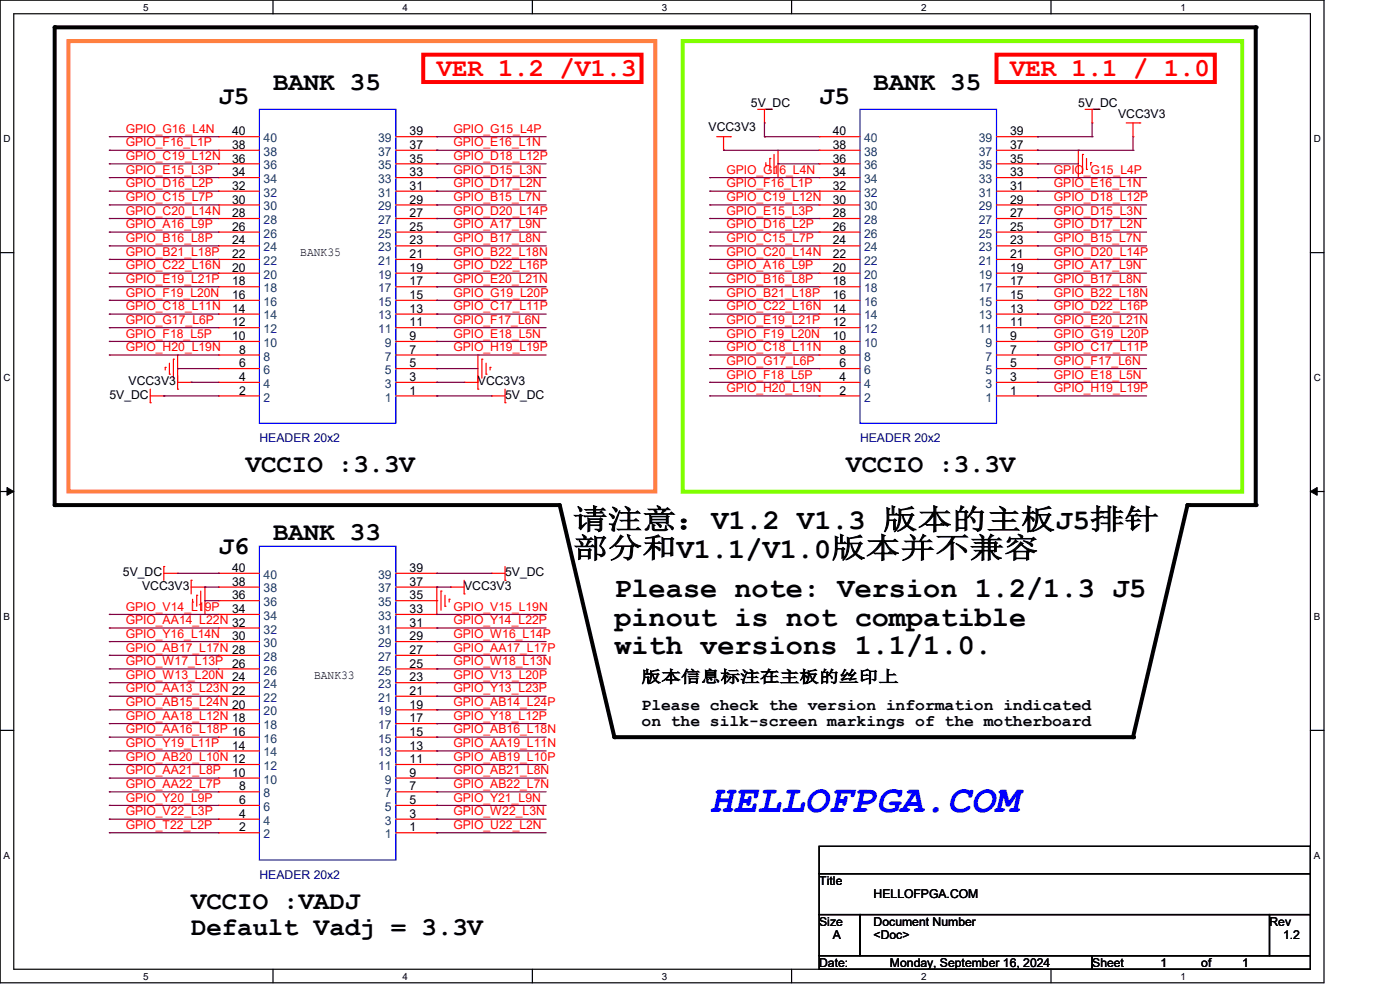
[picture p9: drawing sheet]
<svg xmlns="http://www.w3.org/2000/svg" width="297mm" height="210mm" viewBox="0 0 297 210" stroke-linecap="round" stroke-linejoin="round" font-family="sans-serif">
<path d="M0 0h280.9v208.5h-280.9zM2.9 2.9h275.1v202.7h-275.1z" fill="none" stroke="#000" stroke-width=".25"/>
<g fill="#fff">
<path d="M30.4 .3h1.1v2.4h-1.1z"/>
<path d="M30.4 205.9h1.1v2.3h-1.1z"/>
</g>
<path d="M57.9 0v2.9M57.9 205.6v2.9" fill="none" stroke="#000" stroke-width=".25"/>
<g fill="#fff">
<path d="M85.4 .3h1.1v2.4h-1.1z"/>
<path d="M85.4 205.9h1.1v2.3h-1.1z"/>
</g>
<path d="M112.9 0v2.9M112.9 205.6v2.9" fill="none" stroke="#000" stroke-width=".25"/>
<g fill="#fff">
<path d="M140.4 .3h1.2v2.4h-1.2z"/>
<path d="M140.4 205.9h1.2v2.3h-1.2z"/>
</g>
<path d="M167.9 0v2.9M167.9 205.6v2.9" fill="none" stroke="#000" stroke-width=".25"/>
<g fill="#fff">
<path d="M195.4 .3h1.2v2.4h-1.2z"/>
<path d="M195.4 205.9h1.2v2.3h-1.2z"/>
</g>
<path d="M223 0v2.9M223 205.6v2.9" fill="none" stroke="#000" stroke-width=".25"/>
<g fill="#fff">
<path d="M250.4 .3h1.2v2.4h-1.2z"/>
<path d="M250.4 205.9h1.2v2.3h-1.2z"/>
<path d="M.8 28.2h1.4v2.4h-1.4z"/>
<path d="M278.7 28.2h1.5v2.4h-1.5z"/>
<path d="M.8 78.9h1.4v2.3h-1.4z"/>
<path d="M278.7 78.9h1.5v2.3h-1.5z"/>
</g>
<path d="M0 53.6h2.9M278 53.6h2.9" fill="none" stroke="#000" stroke-width=".25"/>
<g fill="#fff">
<path d="M.8 129.6h1.3v2.3h-1.3z"/>
<path d="M278.7 129.6h1.4v2.3h-1.4z"/>
</g>
<path d="M0 104.3h2.9M278 104.3h2.9" fill="none" stroke="#000" stroke-width=".25"/>
<path d="M1.5 103.4l1.4 .9-1.4 .8zM278 104.3l1.4-.9v1.7z" fill="#000" stroke="#000" stroke-width=".21"/>
<g fill="#fff">
<path d="M.8 180.3h1.3v2.3h-1.3z"/>
<path d="M278.7 180.3h1.4v2.3h-1.4z"/>
</g>
<path d="M0 154.9h2.9M278 154.9h2.9M173.8 179.5h104.2v5.8h-104.2zM173.8 185.3h104.2v8.7h-104.2zM173.8 194h8.7v8.7h-8.7zM182.5 194h86.8v8.7h-86.8zM269.3 194h8.7v8.7h-8.7zM173.8 202.7h57.9v2.9h-57.9zM231.7 202.7h46.3v2.9h-46.3z" fill="none" stroke="#000" stroke-width=".25"/>
<path d="M89.8 11.6h46.3v5.8h-46.3zM211.4 11.6h46.3v5.8h-46.3z" fill="none" stroke="#f00" stroke-width=".85"/>
<path d="M14.5 8.7h124.5v95.6h-124.5z" fill="none" stroke="#ff8040" stroke-width=".85"/>
<path d="M144.8 8.7h118.7v95.6h-118.7z" fill="none" stroke="#80ff00" stroke-width=".85"/>
<path d="M11.6 5.8h254.8v101.3h-14.5l-11.5 49.3h-110.1l-11.6-49.3h-107.1z" fill="none" stroke="#000" stroke-width=".85"/>
<g fill="#000">
<circle cx="11.6" cy="5.8" r=".42"/>
<circle cx="266.4" cy="5.8" r=".42"/>
<circle cx="11.6" cy="107.1" r=".42"/>
<circle cx="251.9" cy="107.1" r=".42"/>
<circle cx="266.4" cy="107.1" r=".42"/>
<circle cx="130.3" cy="156.4" r=".42"/>
<circle cx="240.4" cy="156.4" r=".42"/>
</g>
<g fill="none" stroke="#f00" stroke-width=".25">
<path d="M46.4 37.7h.1M46.4 34.8h.1M46.4 31.9h.1M46.4 29h.1M46.4 29h8.6M46.4 37.7h8.6M46.4 34.8h8.6M46.4 31.9h8.6M84 29h8.7M84 37.7h8.7M84 34.8h8.7M84 31.9h8.7"/>
<path d="M92.7 37.7h.1M92.7 34.8h.1M92.7 31.9h.1M92.7 29h.1M152.1 29h2.8M153.5 31.9h.1M153.5 29v2.9M154.9 29h.1M160.7 23.2h2.9M162.2 26.1h.1M162.2 23.2v2.9M162.5 35.1h.1"/>
<path d="M162.5 34.5v.6M163.3 33.6h.1M163.3 33.6v2.3M163.6 23.2h.1M164.2 36.8h.1M164.2 32.8v4M165.1 37.7h.1M165.1 31.9v5.8M173.8 37.7h.1M173.8 34.8h.1M173.8 31.9h.1M173.8 29h.1"/>
<path d="M173.8 29h8.7M173.8 37.7h8.7M173.8 34.8h8.7M173.8 31.9h8.7M211.4 29h8.7M211.4 37.7h8.7M211.4 34.8h8.7M211.4 31.9h8.7M220.1 37.7h.1M220.1 34.8h.1M220.1 31.9h.1M220.1 29h.1"/>
<path d="M228.8 31.9h.1M228.8 31.9v5.8M229.7 32.8h.1M229.7 32.8v4M230.2 23.2h2.9M230.5 35.9h.1M230.5 33.6v2.3M231.4 34.5h.1M231.4 34.5v.6M231.7 26.1h.1M231.7 23.2v2.9M233.1 23.2h.1"/>
<path d="M238.9 26.1h2.9M240.4 29h.1M240.4 26.1v2.9M241.8 26.1h.1M46.4 58h.1M46.4 55h.1M46.4 52.2h.1M46.4 49.2h.1M46.4 46.4h.1M46.4 43.5h.1M46.4 40.6h.1M46.4 58h8.6"/>
<path d="M46.4 55h8.6M46.4 52.2h8.6M46.4 49.2h8.6M46.4 46.4h8.6M46.4 43.5h8.6M46.4 40.6h8.6M84 58h8.7M84 55h8.7M84 52.2h8.7M84 49.2h8.7M84 46.4h8.7M84 43.5h8.7"/>
<path d="M84 40.6h8.7M92.7 58h.1M92.7 55h.1M92.7 52.2h.1M92.7 49.2h.1M92.7 46.4h.1M92.7 43.5h.1M92.7 40.6h.1M173.8 58h.1M173.8 55h.1M173.8 52.2h.1M173.8 49.2h.1"/>
<path d="M173.8 46.4h.1M173.8 43.5h.1M173.8 40.6h.1M173.8 58h8.7M173.8 55h8.7M173.8 52.2h8.7M173.8 49.2h8.7M173.8 46.4h8.7M173.8 43.5h8.7M173.8 40.6h8.7M211.4 58h8.7M211.4 55h8.7"/>
<path d="M211.4 52.2h8.7M211.4 49.2h8.7M211.4 46.4h8.7M211.4 43.5h8.7M211.4 40.6h8.7M220.1 58h.1M220.1 55h.1M220.1 52.2h.1M220.1 49.2h.1M220.1 46.4h.1M220.1 43.5h.1M220.1 40.6h.1"/>
<path d="M35.1 77.9h.1M35.1 77.9v.6M35.9 79.4h.1M35.9 77v2.4M36.8 76.2h.1M36.8 76.2v4M37.7 75.3h.1M37.7 75.3v7.2M46.4 78.2h.1M46.4 75.3h.1M46.4 72.4h.1M46.4 69.5h.1"/>
<path d="M46.4 66.6h.1M46.4 63.7h.1M46.4 60.8h.1M46.4 78.2h8.6M46.4 75.3h8.6M46.4 72.4h8.6M46.4 69.5h8.6M46.4 66.6h8.6M46.4 63.7h8.6M46.4 60.8h8.6M84 78.2h8.7M84 75.3h8.7"/>
<path d="M84 72.4h8.7M84 69.5h8.7M84 66.6h8.7M84 63.7h8.7M84 60.8h8.7M92.7 78.2h.1M92.7 75.3h.1M92.7 72.4h.1M92.7 69.5h.1M92.7 66.6h.1M92.7 63.7h.1M92.7 60.8h.1"/>
<path d="M101.4 75.3h.1M101.4 75.3v7.2M102.2 76.2h.1M102.2 76.2v4M103.1 79.4h.1M103.1 77v2.4M104 77.9h.1M104 77.9v.6M173.8 78.2h.1M173.8 75.3h.1M173.8 72.4h.1M173.8 69.5h.1"/>
<path d="M173.8 66.6h.1M173.8 63.7h.1M173.8 60.8h.1M173.8 78.2h8.7M173.8 75.3h8.7M173.8 72.4h8.7M173.8 69.5h8.7M173.8 66.6h8.7M173.8 63.7h8.7M173.8 60.8h8.7M211.4 78.2h8.7M211.4 75.3h8.7"/>
<path d="M211.4 72.4h8.7M211.4 69.5h8.7M211.4 66.6h8.7M211.4 63.7h8.7M211.4 60.8h8.7M220.1 78.2h.1M220.1 75.3h.1M220.1 72.4h.1M220.1 69.5h.1M220.1 66.6h.1M220.1 63.7h.1M220.1 60.8h.1"/>
<path d="M31.9 85.4h.1M31.9 84h2.9M31.9 82.5v2.9M34.8 84h.1M37.7 82.5h.1M37.7 81.1h2.9M40.6 81.1h.1M46.4 84h.1M46.4 81.1h.1M46.4 81.1h8.6M46.4 84h8.6M84 81.1h8.7"/>
<path d="M84 84h8.7M92.7 84h.1M92.7 81.1h.1M98.5 81.1h.1M98.5 81.1h2.9M101.4 82.5h.1M104.3 84h.1M104.3 84h2.8M107.1 85.4h.1M107.1 82.5v2.9M173.8 84h.1M173.8 81.1h.1"/>
<path d="M173.8 81.1h8.7M173.8 84h8.7M211.4 81.1h8.7M211.4 84h8.7M220.1 84h.1M220.1 81.1h.1M34.8 120.2h.1M34.8 121.6h2.9M34.8 120.2v2.9M37.7 121.6h.1M40.6 123.1h.1M40.6 124.5h2.9"/>
<path d="M40.6 123.1v2.9M40.9 127.7h.1M40.9 127.1v.6M41.7 126.3h.1M41.7 126.3v2.3M42.6 129.5h.1M42.6 125.4v4.1M43.5 124.5h.1M43.5 130.3h.1M43.5 124.5v5.8M46.4 139h.1M46.4 136.1h.1"/>
<path d="M46.4 133.2h.1M46.4 130.3h.1M46.4 127.4h.1M46.4 124.5h.1M46.4 121.6h.1M46.4 121.6h8.6M46.4 124.5h8.6M46.4 139h8.6M46.4 136.1h8.6M46.4 133.2h8.6M46.4 130.3h8.6M46.4 127.4h8.6"/>
<path d="M84 121.6h8.7M84 124.5h8.7M84 139h8.7M84 136.1h8.7M84 133.2h8.7M84 130.3h8.7M84 127.4h8.7M92.7 124.5h.1M92.7 139h.1M92.7 136.1h.1M92.7 133.2h.1M92.7 130.3h.1"/>
<path d="M92.7 127.4h.1M92.7 121.6h.1M92.7 124.5v5.8M93.6 125.4h.1M93.6 125.4v4.1M94.4 128.6h.1M94.4 126.3v2.3M95.3 127.1h.1M95.3 127.1v.6M95.6 124.5h.1M95.6 124.5h2.9M98.5 126h.1"/>
<path d="M98.5 123.1v2.9M104.3 121.6h.1M104.3 121.6h2.8M107.1 123.1h.1M107.1 120.2v2.9M46.4 159.3h.1M46.4 156.4h.1M46.4 153.5h.1M46.4 150.6h.1M46.4 147.7h.1M46.4 144.8h.1M46.4 141.9h.1"/>
<path d="M46.4 159.3h8.6M46.4 156.4h8.6M46.4 153.5h8.6M46.4 150.6h8.6M46.4 147.7h8.6M46.4 144.8h8.6M46.4 141.9h8.6M84 159.3h8.7M84 156.4h8.7M84 153.5h8.7M84 150.6h8.7M84 147.7h8.7"/>
<path d="M84 144.8h8.7M84 141.9h8.7M92.7 159.3h.1M92.7 156.4h.1M92.7 153.5h.1M92.7 150.6h.1M92.7 147.7h.1M92.7 144.8h.1M92.7 141.9h.1M46.4 176.7h.1M46.4 173.8h.1M46.4 170.9h.1"/>
<path d="M46.4 168h.1M46.4 165.1h.1M46.4 162.2h.1M46.4 176.7h8.6M46.4 173.8h8.6M46.4 170.9h8.6M46.4 168h8.6M46.4 165.1h8.6M46.4 162.2h8.6M84 176.7h8.7M84 173.8h8.7M84 170.9h8.7"/>
<path d="M84 168h8.7M84 165.1h8.7M84 162.2h8.7M92.7 176.7h.1M92.7 173.8h.1M92.7 170.9h.1M92.7 168h.1M92.7 165.1h.1M92.7 162.2h.1"/>
</g>
<path d="M55 23.2h29v66.6h-29zM182.5 23.2h28.9v66.6h-28.9zM55 115.9h29v66.6h-29z" fill="none" stroke="#00f" stroke-width=".25"/>
<g fill="none" stroke="#800040" stroke-width=".25">
<path d="M23.2 29h.1M23.2 31.9h.1M23.2 34.8h.1M23.2 37.7h.1M23.2 29h23.2M23.2 31.9h23.2M23.2 34.8h23.2M23.2 37.7h23.2M92.7 29h.1M92.7 31.9h.1M92.7 34.8h.1M92.7 37.7h.1"/>
<path d="M92.7 29h23.2M92.7 31.9h23.2M92.7 34.8h23.2M92.7 37.7h23.2M150.6 37.7h.1M150.6 37.7h23.2M153.5 31.9h.1M153.5 31.9h20.3M162.2 29h.1M162.2 29h11.6M162.2 26.1v2.9M165.1 34.8h.1"/>
<path d="M165.1 34.8h8.7M220.1 29h.1M220.1 31.9h.1M220.1 34.8h.1M220.1 37.7h.1M220.1 29h11.6M220.1 31.9h20.3M220.1 34.8h8.7M220.1 37.7h23.1M231.7 29h.1M231.7 26.1v2.9M240.4 31.9h.1"/>
<path d="M240.4 29v2.9M23.2 40.6h.1M23.2 43.5h.1M23.2 46.4h.1M23.2 49.2h.1M23.2 52.2h.1M23.2 55h.1M23.2 58h.1M23.2 40.6h23.2M23.2 43.5h23.2M23.2 46.4h23.2M23.2 49.2h23.2"/>
<path d="M23.2 52.2h23.2M23.2 55h23.2M23.2 58h23.2M92.7 40.6h.1M92.7 43.5h.1M92.7 46.4h.1M92.7 49.2h.1M92.7 52.2h.1M92.7 55h.1M92.7 58h.1M92.7 40.6h23.2M92.7 43.5h23.2"/>
<path d="M92.7 46.4h23.2M92.7 49.2h23.2M92.7 52.2h23.2M92.7 55h23.2M92.7 58h23.2M150.6 40.6h.1M150.6 43.5h.1M150.6 46.4h.1M150.6 49.2h.1M150.6 52.2h.1M150.6 55h.1M150.6 58h.1"/>
<path d="M150.6 40.6h23.2M150.6 43.5h23.2M150.6 46.4h23.2M150.6 49.2h23.2M150.6 52.2h23.2M150.6 55h23.2M150.6 58h23.2M220.1 40.6h.1M220.1 43.5h.1M220.1 46.4h.1M220.1 49.2h.1M220.1 52.2h.1"/>
<path d="M220.1 55h.1M220.1 58h.1M220.1 40.6h23.1M220.1 43.5h23.1M220.1 46.4h23.1M220.1 49.2h23.1M220.1 52.2h23.1M220.1 55h23.1M220.1 58h23.1M23.2 60.8h.1M23.2 63.7h.1M23.2 66.6h.1"/>
<path d="M23.2 69.5h.1M23.2 72.4h.1M23.2 75.3h.1M23.2 60.8h23.2M23.2 63.7h23.2M23.2 66.6h23.2M23.2 69.5h23.2M23.2 72.4h23.2M23.2 75.3h23.2M37.7 78.2h.1M37.7 78.2h8.7M92.7 60.8h.1"/>
<path d="M92.7 63.7h.1M92.7 66.6h.1M92.7 69.5h.1M92.7 72.4h.1M92.7 75.3h.1M92.7 78.2h.1M92.7 60.8h23.2M92.7 63.7h23.2M92.7 66.6h23.2M92.7 69.5h23.2M92.7 72.4h23.2M92.7 75.3h23.2"/>
<path d="M92.7 78.2h8.7M150.6 60.8h.1M150.6 63.7h.1M150.6 66.6h.1M150.6 69.5h.1M150.6 72.4h.1M150.6 75.3h.1M150.6 78.2h.1M150.6 60.8h23.2M150.6 63.7h23.2M150.6 66.6h23.2M150.6 69.5h23.2"/>
<path d="M150.6 72.4h23.2M150.6 75.3h23.2M150.6 78.2h23.2M220.1 60.8h.1M220.1 63.7h.1M220.1 66.6h.1M220.1 69.5h.1M220.1 72.4h.1M220.1 75.3h.1M220.1 78.2h.1M220.1 60.8h23.1M220.1 63.7h23.1"/>
<path d="M220.1 66.6h23.1M220.1 69.5h23.1M220.1 72.4h23.1M220.1 75.3h23.1M220.1 78.2h23.1M34.8 84h.1M34.8 84h11.6M40.6 81.1h.1M40.6 81.1h5.8M92.7 81.1h.1M92.7 84h.1M92.7 81.1h5.8"/>
<path d="M92.7 84h11.6M150.6 81.1h.1M150.6 84h.1M150.6 81.1h23.2M150.6 84h23.2M220.1 81.1h.1M220.1 84h.1M220.1 81.1h23.1M220.1 84h23.1M23.2 130.3h.1M23.2 133.2h.1M23.2 136.1h.1"/>
<path d="M23.2 139h.1M23.2 130.3h23.2M23.2 133.2h23.2M23.2 136.1h23.2M23.2 139h23.2M37.7 121.6h8.7M43.5 124.5h.1M43.5 127.4h.1M43.5 124.5h2.9M43.5 127.4h2.9M46.4 121.6h.1M92.7 121.6h.1"/>
<path d="M92.7 124.5h.1M92.7 130.3h.1M92.7 133.2h.1M92.7 136.1h.1M92.7 139h.1M92.7 121.6h11.6M92.7 124.5h2.9M92.7 130.3h23.2M92.7 133.2h23.2M92.7 136.1h23.2M92.7 139h23.2M23.2 141.9h.1"/>
<path d="M23.2 144.8h.1M23.2 147.7h.1M23.2 150.6h.1M23.2 153.5h.1M23.2 156.4h.1M23.2 159.3h.1M23.2 141.9h23.2M23.2 144.8h23.2M23.2 147.7h23.2M23.2 150.6h23.2M23.2 153.5h23.2M23.2 156.4h23.2"/>
<path d="M23.2 159.3h23.2M92.7 141.9h.1M92.7 144.8h.1M92.7 147.7h.1M92.7 150.6h.1M92.7 153.5h.1M92.7 156.4h.1M92.7 159.3h.1M92.7 141.9h23.2M92.7 144.8h23.2M92.7 147.7h23.2M92.7 150.6h23.2"/>
<path d="M92.7 153.5h23.2M92.7 156.4h23.2M92.7 159.3h23.2M23.2 162.2h.1M23.2 165.1h.1M23.2 168h.1M23.2 170.9h.1M23.2 173.8h.1M23.2 176.7h.1M23.2 162.2h23.2M23.2 165.1h23.2M23.2 168h23.2"/>
<path d="M23.2 170.9h23.2M23.2 173.8h23.2M23.2 176.7h23.2M92.7 162.2h.1M92.7 165.1h.1M92.7 168h.1M92.7 170.9h.1M92.7 173.8h.1M92.7 176.7h.1M92.7 162.2h23.2M92.7 165.1h23.2M92.7 168h23.2"/>
<path d="M92.7 170.9h23.2M92.7 173.8h23.2M92.7 176.7h23.2"/>
</g>
<text font-size="8.4" fill="#00f" x="150.6" y="172.2">HELLOFPGA.COM</text>
<g font-size="6.1">
<text x="121.6" y="112.2">请注意：V1.2 V1.3 版本的主板J5排针</text>
<text x="121.6" y="118.3">部分和V1.1/V1.0版本并不兼容</text>
<text x="130.3" y="126.7">Please note: Version 1.2/1.3 J5</text>
<text x="130.3" y="132.8">pinout is not compatible</text>
<text x="130.3" y="138.8">with versions 1.1/1.0.</text>
</g>
<g font-size="5.5" fill="#f00">
<text x="92.7" y="16.2">VER 1.2 /V1.3</text>
<text x="214.3" y="16.2">VER 1.1 / 1.0</text>
</g>
<g font-size="5.5">
<text x="46.4" y="22">J5</text>
<text x="58" y="19.1">BANK 35</text>
<text x="173.8" y="22">J5</text>
<text x="185.3" y="19.1">BANK 35</text>
<text x="52.2" y="100.2">VCCIO :3.3V</text>
<text x="179.5" y="100.2">VCCIO :3.3V</text>
<text x="46.4" y="117.5">J6</text>
<text x="58" y="114.6">BANK 33</text>
<text x="40.6" y="192.8">VCCIO :VADJ</text>
<text x="40.6" y="198.3">Default Vadj = 3.3V</text>
</g>
<g font-size="3.5">
<text x="136.1" y="144.7">版本信息标注在主板的丝印上</text>
<text x="136.1" y="150.5">Please check the version information indicated</text>
<text x="136.1" y="154">on the silk-screen markings of the motherboard</text>
</g>
<g font-size="2.6">
<text x="159.3" y="22.6">5V_DC</text>
<text x="228.8" y="22.6">5V_DC</text>
<text x="49.2" y="28.7">40</text>
<text x="86.9" y="28.7">39</text>
<text x="150.3" y="27.9">VCC3V3</text>
<text x="176.7" y="28.7">40</text>
<text x="214.3" y="28.7">39</text>
<text x="237.2" y="24.9">VCC3V3</text>
<text x="49.2" y="34.5">36</text>
<text x="49.2" y="31.6">38</text>
<text x="86.9" y="34.5">35</text>
<text x="86.9" y="31.6">37</text>
<text x="176.7" y="34.5">36</text>
<text x="176.7" y="31.6">38</text>
<text x="214.3" y="34.5">35</text>
<text x="214.3" y="31.6">37</text>
<text x="49.2" y="40.3">32</text>
<text x="49.2" y="37.4">34</text>
<text x="86.9" y="40.3">31</text>
<text x="86.9" y="37.4">33</text>
<text x="176.7" y="40.3">32</text>
<text x="176.7" y="37.4">34</text>
<text x="214.3" y="40.3">31</text>
<text x="214.3" y="37.4">33</text>
<text x="49.2" y="46.1">28</text>
<text x="49.2" y="43.2">30</text>
<text x="86.9" y="46.1">27</text>
<text x="86.9" y="43.2">29</text>
<text x="176.7" y="46.1">28</text>
<text x="176.7" y="43.2">30</text>
<text x="214.3" y="46.1">27</text>
<text x="214.3" y="43.2">29</text>
<text x="49.2" y="51.9">24</text>
<text x="49.2" y="49">26</text>
<text x="86.9" y="51.9">23</text>
<text x="86.9" y="49">25</text>
<text x="176.7" y="51.9">24</text>
<text x="176.7" y="49">26</text>
<text x="214.3" y="51.9">23</text>
<text x="214.3" y="49">25</text>
<text x="49.2" y="57.7">20</text>
<text x="49.2" y="54.8">22</text>
<text x="63.7" y="54.2">BANK35</text>
<text x="86.9" y="57.7">19</text>
<text x="86.9" y="54.8">21</text>
<text x="176.7" y="57.7">20</text>
<text x="176.7" y="54.8">22</text>
<text x="214.3" y="57.7">19</text>
<text x="214.3" y="54.8">21</text>
<text x="49.2" y="63.5">16</text>
<text x="49.2" y="60.5">18</text>
<text x="86.9" y="63.5">15</text>
<text x="86.9" y="60.5">17</text>
<text x="176.7" y="63.5">16</text>
<text x="176.7" y="60.5">18</text>
<text x="214.3" y="63.5">15</text>
<text x="214.3" y="60.5">17</text>
<text x="49.2" y="69.3">12</text>
<text x="49.2" y="66.3">14</text>
<text x="86.9" y="69.3">11</text>
<text x="86.9" y="66.3">13</text>
<text x="176.7" y="69.3">12</text>
<text x="176.7" y="66.3">14</text>
<text x="214.3" y="69.3">11</text>
<text x="214.3" y="66.3">13</text>
<text x="49.2" y="72.1">10</text>
<text x="50.7" y="77.9">6</text>
<text x="50.7" y="75">8</text>
<text x="86.9" y="77.9">5</text>
<text x="86.9" y="75">7</text>
<text x="86.9" y="72.1">9</text>
<text x="176.7" y="72.1">10</text>
<text x="178.1" y="77.9">6</text>
<text x="178.1" y="75">8</text>
<text x="214.3" y="77.9">5</text>
<text x="214.3" y="75">7</text>
<text x="214.3" y="72.1">9</text>
<text x="27.3" y="81.7">VCC3V3</text>
<text x="50.7" y="83.7">2</text>
<text x="50.7" y="80.8">4</text>
<text x="86.9" y="83.7">1</text>
<text x="86.9" y="80.8">3</text>
<text x="101.4" y="81.7">VCC3V3</text>
<text x="178.1" y="83.7">2</text>
<text x="178.1" y="80.8">4</text>
<text x="214.3" y="83.7">1</text>
<text x="214.3" y="80.8">3</text>
<text x="23.2" y="84.6">5V_DC</text>
<text x="107.1" y="84.6">5V_DC</text>
<text x="26.1" y="122.2">5V_DC</text>
<text x="30.1" y="125.1">VCC3V3</text>
<text x="49.2" y="124.2">38</text>
<text x="49.2" y="121.4">40</text>
<text x="86.9" y="124.2">37</text>
<text x="86.9" y="121.4">39</text>
<text x="98.5" y="125.1">VCC3V3</text>
<text x="107.1" y="122.2">5V_DC</text>
<text x="49.2" y="130">34</text>
<text x="49.2" y="127.2">36</text>
<text x="86.9" y="130">33</text>
<text x="86.9" y="127.2">35</text>
<text x="49.2" y="135.8">30</text>
<text x="86.9" y="135.8">29</text>
<text x="86.9" y="132.9">31</text>
<text x="49.2" y="141.6">26</text>
<text x="66.6" y="144">BANK33</text>
<text x="86.9" y="141.6">25</text>
<text x="86.9" y="138.7">27</text>
<text x="86.9" y="147.4">21</text>
<text x="86.9" y="144.5">23</text>
<text x="86.9" y="153.2">17</text>
<text x="86.9" y="150.3">19</text>
<text x="49.2" y="159">14</text>
<text x="86.9" y="161.9">11</text>
<text x="86.9" y="159">13</text>
<text x="86.9" y="156.1">15</text>
<text x="49.2" y="164.8">10</text>
<text x="50.7" y="167.7">8</text>
<text x="86.9" y="167.7">7</text>
<text x="86.9" y="164.8">9</text>
<text x="50.7" y="173.5">4</text>
<text x="50.7" y="170.6">6</text>
<text x="86.9" y="173.5">3</text>
<text x="86.9" y="170.6">5</text>
<text x="50.7" y="176.4">2</text>
<text x="86.9" y="176.4">1</text>
<text x="173.8" y="187.7">Title</text>
<text x="185.3" y="190.6">HELLOFPGA.COM</text>
<text x="173.8" y="196.3">Size</text>
<text x="185.3" y="196.3">Document Number</text>
<text x="269.3" y="196.3">Rev</text>
<text x="176.7" y="199.3">A</text>
<text x="185.3" y="199.3">&lt;Doc&gt;</text>
<text x="272.2" y="199.3">1.2</text>
<text x="173.8" y="205.1">Date:</text>
<text x="188.8" y="205.1">Monday, September 16, 2024</text>
<text x="231.7" y="205.1">Sheet</text>
<text x="246.2" y="205.1">1</text>
<text x="254.8" y="205.1">of</text>
<text x="263.5" y="205.1">1</text>
</g>
<g font-size="2.6" fill="#f00">
<text x="26.7" y="28.2">GPIO_G16_L4N</text>
<text x="96.2" y="28.2">GPIO_G15_L4P</text>
<text x="26.7" y="31.1">GPIO_F16_L1P</text>
<text x="26.7" y="34">GPIO_C19_L12N</text>
<text x="96.2" y="31.1">GPIO_E16_L1N</text>
<text x="96.2" y="34">GPIO_D18_L12P</text>
<text x="26.7" y="36.9">GPIO_E15_L3P</text>
<text x="26.7" y="39.8">GPIO_D16_L2P</text>
<text x="96.2" y="36.9">GPIO_D15_L3N</text>
<text x="96.2" y="39.8">GPIO_D17_L2N</text>
<text x="154.1" y="36.9">GPIO_G16_L4N</text>
<text x="154.1" y="39.8">GPIO_F16_L1P</text>
<text x="223.6" y="36.9">GPIO_G15_L4P</text>
<text x="223.6" y="39.8">GPIO_E16_L1N</text>
<text x="26.7" y="42.7">GPIO_C15_L7P</text>
<text x="26.7" y="45.5">GPIO_C20_L14N</text>
<text x="96.2" y="42.7">GPIO_B15_L7N</text>
<text x="96.2" y="45.5">GPIO_D20_L14P</text>
<text x="154.1" y="42.7">GPIO_C19_L12N</text>
<text x="154.1" y="45.5">GPIO_E15_L3P</text>
<text x="223.6" y="42.7">GPIO_D18_L12P</text>
<text x="223.6" y="45.5">GPIO_D15_L3N</text>
<text x="26.7" y="48.4">GPIO_A16_L9P</text>
<text x="26.7" y="51.4">GPIO_B16_L8P</text>
<text x="96.2" y="48.4">GPIO_A17_L9N</text>
<text x="96.2" y="51.4">GPIO_B17_L8N</text>
<text x="154.1" y="48.4">GPIO_D16_L2P</text>
<text x="154.1" y="51.4">GPIO_C15_L7P</text>
<text x="223.6" y="48.4">GPIO_D17_L2N</text>
<text x="223.6" y="51.4">GPIO_B15_L7N</text>
<text x="26.7" y="54.2">GPIO_B21_L18P</text>
<text x="26.7" y="57.2">GPIO_C22_L16N</text>
<text x="96.2" y="54.2">GPIO_B22_L18N</text>
<text x="96.2" y="57.2">GPIO_D22_L16P</text>
<text x="154.1" y="54.2">GPIO_C20_L14N</text>
<text x="154.1" y="57.2">GPIO_A16_L9P</text>
<text x="223.6" y="54.2">GPIO_D20_L14P</text>
<text x="223.6" y="57.2">GPIO_A17_L9N</text>
<text x="26.7" y="60">GPIO_E19_L21P</text>
<text x="26.7" y="62.9">GPIO_F19_L20N</text>
<text x="26.7" y="65.8">GPIO_C18_L11N</text>
<text x="96.2" y="60">GPIO_E20_L21N</text>
<text x="96.2" y="62.9">GPIO_G19_L20P</text>
<text x="96.2" y="65.8">GPIO_C17_L11P</text>
<text x="154.1" y="60">GPIO_B16_L8P</text>
<text x="154.1" y="62.9">GPIO_B21_L18P</text>
<text x="154.1" y="65.8">GPIO_C22_L16N</text>
<text x="223.6" y="60">GPIO_B17_L8N</text>
<text x="223.6" y="62.9">GPIO_B22_L18N</text>
<text x="223.6" y="65.8">GPIO_D22_L16P</text>
<text x="26.7" y="68.7">GPIO_G17_L6P</text>
<text x="26.7" y="71.6">GPIO_F18_L5P</text>
<text x="96.2" y="68.7">GPIO_F17_L6N</text>
<text x="96.2" y="71.6">GPIO_E18_L5N</text>
<text x="154.1" y="68.7">GPIO_E19_L21P</text>
<text x="154.1" y="71.6">GPIO_F19_L20N</text>
<text x="223.6" y="68.7">GPIO_E20_L21N</text>
<text x="223.6" y="71.6">GPIO_G19_L20P</text>
<text x="26.7" y="74.5">GPIO_H20_L19N</text>
<text x="96.2" y="74.5">GPIO_H19_L19P</text>
<text x="154.1" y="74.5">GPIO_C18_L11N</text>
<text x="154.1" y="77.4">GPIO_G17_L6P</text>
<text x="223.6" y="74.5">GPIO_C17_L11P</text>
<text x="223.6" y="77.4">GPIO_F17_L6N</text>
<text x="154.1" y="80.3">GPIO_F18_L5P</text>
<text x="154.1" y="83.2">GPIO_H20_L19N</text>
<text x="223.6" y="80.3">GPIO_E18_L5N</text>
<text x="223.6" y="83.2">GPIO_H19_L19P</text>
<text x="26.7" y="129.5">GPIO_V14_L19P</text>
<text x="96.2" y="129.5">GPIO_V15_L19N</text>
<text x="26.7" y="132.4">GPIO_AA14_L22N 32</text>
<text x="26.7" y="135.3">GPIO_Y16_L14N</text>
<text x="96.2" y="132.4">GPIO_Y14_L22P</text>
<text x="96.2" y="135.3">GPIO_W16_L14P</text>
<text x="26.7" y="138.2">GPIO_AB17_L17N 28</text>
<text x="26.7" y="141.1">GPIO_W17_L13P</text>
<text x="96.2" y="138.2">GPIO_AA17_L17P</text>
<text x="96.2" y="141.1">GPIO_W18_L13N</text>
<text x="26.7" y="144">GPIO_W13_L20N 24</text>
<text x="26.7" y="146.9">GPIO_AA13_L23N 22</text>
<text x="26.7" y="149.8">GPIO_AB15_L24N 20</text>
<text x="96.2" y="144">GPIO_V13_L20P</text>
<text x="96.2" y="146.9">GPIO_Y13_L23P</text>
<text x="96.2" y="149.8">GPIO_AB14_L24P</text>
<text x="26.7" y="152.7">GPIO_AA18_L12N 18</text>
<text x="26.7" y="155.6">GPIO_AA16_L18P 16</text>
<text x="96.2" y="152.7">GPIO_Y18_L12P</text>
<text x="96.2" y="155.6">GPIO_AB16_L18N</text>
<text x="26.7" y="158.5">GPIO_Y19_L11P</text>
<text x="26.7" y="161.4">GPIO_AB20_L10N 12</text>
<text x="96.2" y="158.5">GPIO_AA19_L11N</text>
<text x="96.2" y="161.4">GPIO_AB19_L10P</text>
<text x="26.7" y="164.3">GPIO_AA21_L8P</text>
<text x="26.7" y="167.2">GPIO_AA22_L7P</text>
<text x="96.2" y="164.3">GPIO_AB21_L8N</text>
<text x="96.2" y="167.2">GPIO_AB22_L7N</text>
<text x="26.7" y="170.1">GPIO_Y20_L9P</text>
<text x="26.7" y="173">GPIO_V22_L3P</text>
<text x="96.2" y="170.1">GPIO_Y21_L9N</text>
<text x="96.2" y="173">GPIO_W22_L3N</text>
<text x="26.7" y="175.9">GPIO_T22_L2P</text>
<text x="96.2" y="175.9">GPIO_U22_L2N</text>
</g>
<g font-size="2.6" fill="#004080">
<text x="55.9" y="35.9">36</text>
<text x="55.9" y="33.1">38</text>
<text x="55.9" y="30.1">40</text>
<text x="80.2" y="35.9">35</text>
<text x="80.2" y="33.1">37</text>
<text x="80.2" y="30.1">39</text>
<text x="183.3" y="35.9">36</text>
<text x="183.3" y="33.1">38</text>
<text x="183.3" y="30.1">40</text>
<text x="207.6" y="35.9">35</text>
<text x="207.6" y="33.1">37</text>
<text x="207.6" y="30.1">39</text>
<text x="55.9" y="41.7">32</text>
<text x="55.9" y="38.8">34</text>
<text x="80.2" y="41.7">31</text>
<text x="80.2" y="38.8">33</text>
<text x="183.3" y="41.7">32</text>
<text x="183.3" y="38.8">34</text>
<text x="207.6" y="41.7">31</text>
<text x="207.6" y="38.8">33</text>
<text x="55.9" y="47.5">28</text>
<text x="55.9" y="44.6">30</text>
<text x="80.2" y="47.5">27</text>
<text x="80.2" y="44.6">29</text>
<text x="183.3" y="47.5">28</text>
<text x="183.3" y="44.6">30</text>
<text x="207.6" y="47.5">27</text>
<text x="207.6" y="44.6">29</text>
<text x="55.9" y="53.3">24</text>
<text x="55.9" y="50.4">26</text>
<text x="80.2" y="53.3">23</text>
<text x="80.2" y="50.4">25</text>
<text x="183.3" y="53.3">24</text>
<text x="183.3" y="50.4">26</text>
<text x="207.6" y="53.3">23</text>
<text x="207.6" y="50.4">25</text>
<text x="55.9" y="59.1">20</text>
<text x="55.9" y="56.2">22</text>
<text x="80.2" y="59.1">19</text>
<text x="80.2" y="56.2">21</text>
<text x="183.3" y="59.1">20</text>
<text x="183.3" y="56.2">22</text>
<text x="207.6" y="59.1">19</text>
<text x="207.6" y="56.2">21</text>
<text x="55.9" y="64.9">16</text>
<text x="55.9" y="62">18</text>
<text x="80.2" y="64.9">15</text>
<text x="80.2" y="62">17</text>
<text x="183.3" y="64.9">16</text>
<text x="183.3" y="62">18</text>
<text x="207.6" y="64.9">15</text>
<text x="207.6" y="62">17</text>
<text x="55.9" y="70.7">12</text>
<text x="55.9" y="67.8">14</text>
<text x="80.2" y="70.7">11</text>
<text x="80.2" y="67.8">13</text>
<text x="183.3" y="70.7">12</text>
<text x="183.3" y="67.8">14</text>
<text x="207.6" y="70.7">11</text>
<text x="207.6" y="67.8">13</text>
<text x="55.9" y="76.5">8</text>
<text x="55.9" y="73.6">10</text>
<text x="81.7" y="76.5">7</text>
<text x="81.7" y="73.6">9</text>
<text x="183.3" y="76.5">8</text>
<text x="183.3" y="73.6">10</text>
<text x="209.1" y="76.5">7</text>
<text x="209.1" y="73.6">9</text>
<text x="55.9" y="82.3">4</text>
<text x="55.9" y="79.4">6</text>
<text x="81.7" y="82.3">3</text>
<text x="81.7" y="79.4">5</text>
<text x="183.3" y="82.3">4</text>
<text x="183.3" y="79.4">6</text>
<text x="209.1" y="82.3">3</text>
<text x="209.1" y="79.4">5</text>
<text x="55.9" y="85.2">2</text>
<text x="81.7" y="85.2">1</text>
<text x="183.3" y="85.2">2</text>
<text x="209.1" y="85.2">1</text>
<text x="55.9" y="125.7">38</text>
<text x="55.9" y="122.8">40</text>
<text x="80.2" y="125.7">37</text>
<text x="80.2" y="122.8">39</text>
<text x="55.9" y="131.5">34</text>
<text x="55.9" y="128.6">36</text>
<text x="80.2" y="131.5">33</text>
<text x="80.2" y="128.6">35</text>
<text x="55.9" y="137.3">30</text>
<text x="55.9" y="134.4">32</text>
<text x="80.2" y="137.3">29</text>
<text x="80.2" y="134.4">31</text>
<text x="55.9" y="143.1">26</text>
<text x="55.9" y="140.2">28</text>
<text x="80.2" y="143.1">25</text>
<text x="80.2" y="140.2">27</text>
<text x="55.9" y="148.9">22</text>
<text x="55.9" y="146">24</text>
<text x="80.2" y="148.9">21</text>
<text x="80.2" y="146">23</text>
<text x="55.9" y="154.6">18</text>
<text x="55.9" y="151.8">20</text>
<text x="80.2" y="154.6">17</text>
<text x="80.2" y="151.8">19</text>
<text x="55.9" y="160.4">14</text>
<text x="55.9" y="157.6">16</text>
<text x="80.2" y="160.4">13</text>
<text x="80.2" y="157.6">15</text>
<text x="55.9" y="166.2">10</text>
<text x="55.9" y="163.4">12</text>
<text x="80.2" y="163.4">11</text>
<text x="81.7" y="166.2">9</text>
<text x="55.9" y="172">6</text>
<text x="55.9" y="169.1">8</text>
<text x="81.7" y="172">5</text>
<text x="81.7" y="169.1">7</text>
<text x="55.9" y="177.8">2</text>
<text x="55.9" y="174.9">4</text>
<text x="81.7" y="177.8">1</text>
<text x="81.7" y="174.9">3</text>
</g>
<g font-size="2.6" fill="#000080">
<text x="55" y="93.9">HEADER 20x2</text>
<text x="182.5" y="93.9">HEADER 20x2</text>
<text x="55" y="186.5">HEADER 20x2</text>
</g>
<g font-size="2.1">
<text x="30.4" y="2.2">5</text>
<text x="85.4" y="2.2">4</text>
<text x="140.4" y="2.2">3</text>
<text x="195.4" y="2.2">2</text>
<text x="250.4" y="2.2">1</text>
<text x=".8" y="30.1">D</text>
<text x="278.7" y="30.1">D</text>
<text x=".8" y="80.8">C</text>
<text x="278.7" y="80.8">C</text>
<text x=".8" y="131.5">B</text>
<text x="278.7" y="131.5">B</text>
<text x=".8" y="182.2">A</text>
<text x="278.7" y="182.2">A</text>
<text x="30.4" y="207.8">5</text>
<text x="85.4" y="207.8">4</text>
<text x="140.4" y="207.8">3</text>
<text x="195.4" y="207.8">2</text>
<text x="250.4" y="207.8">1</text>
</g>
</svg>
